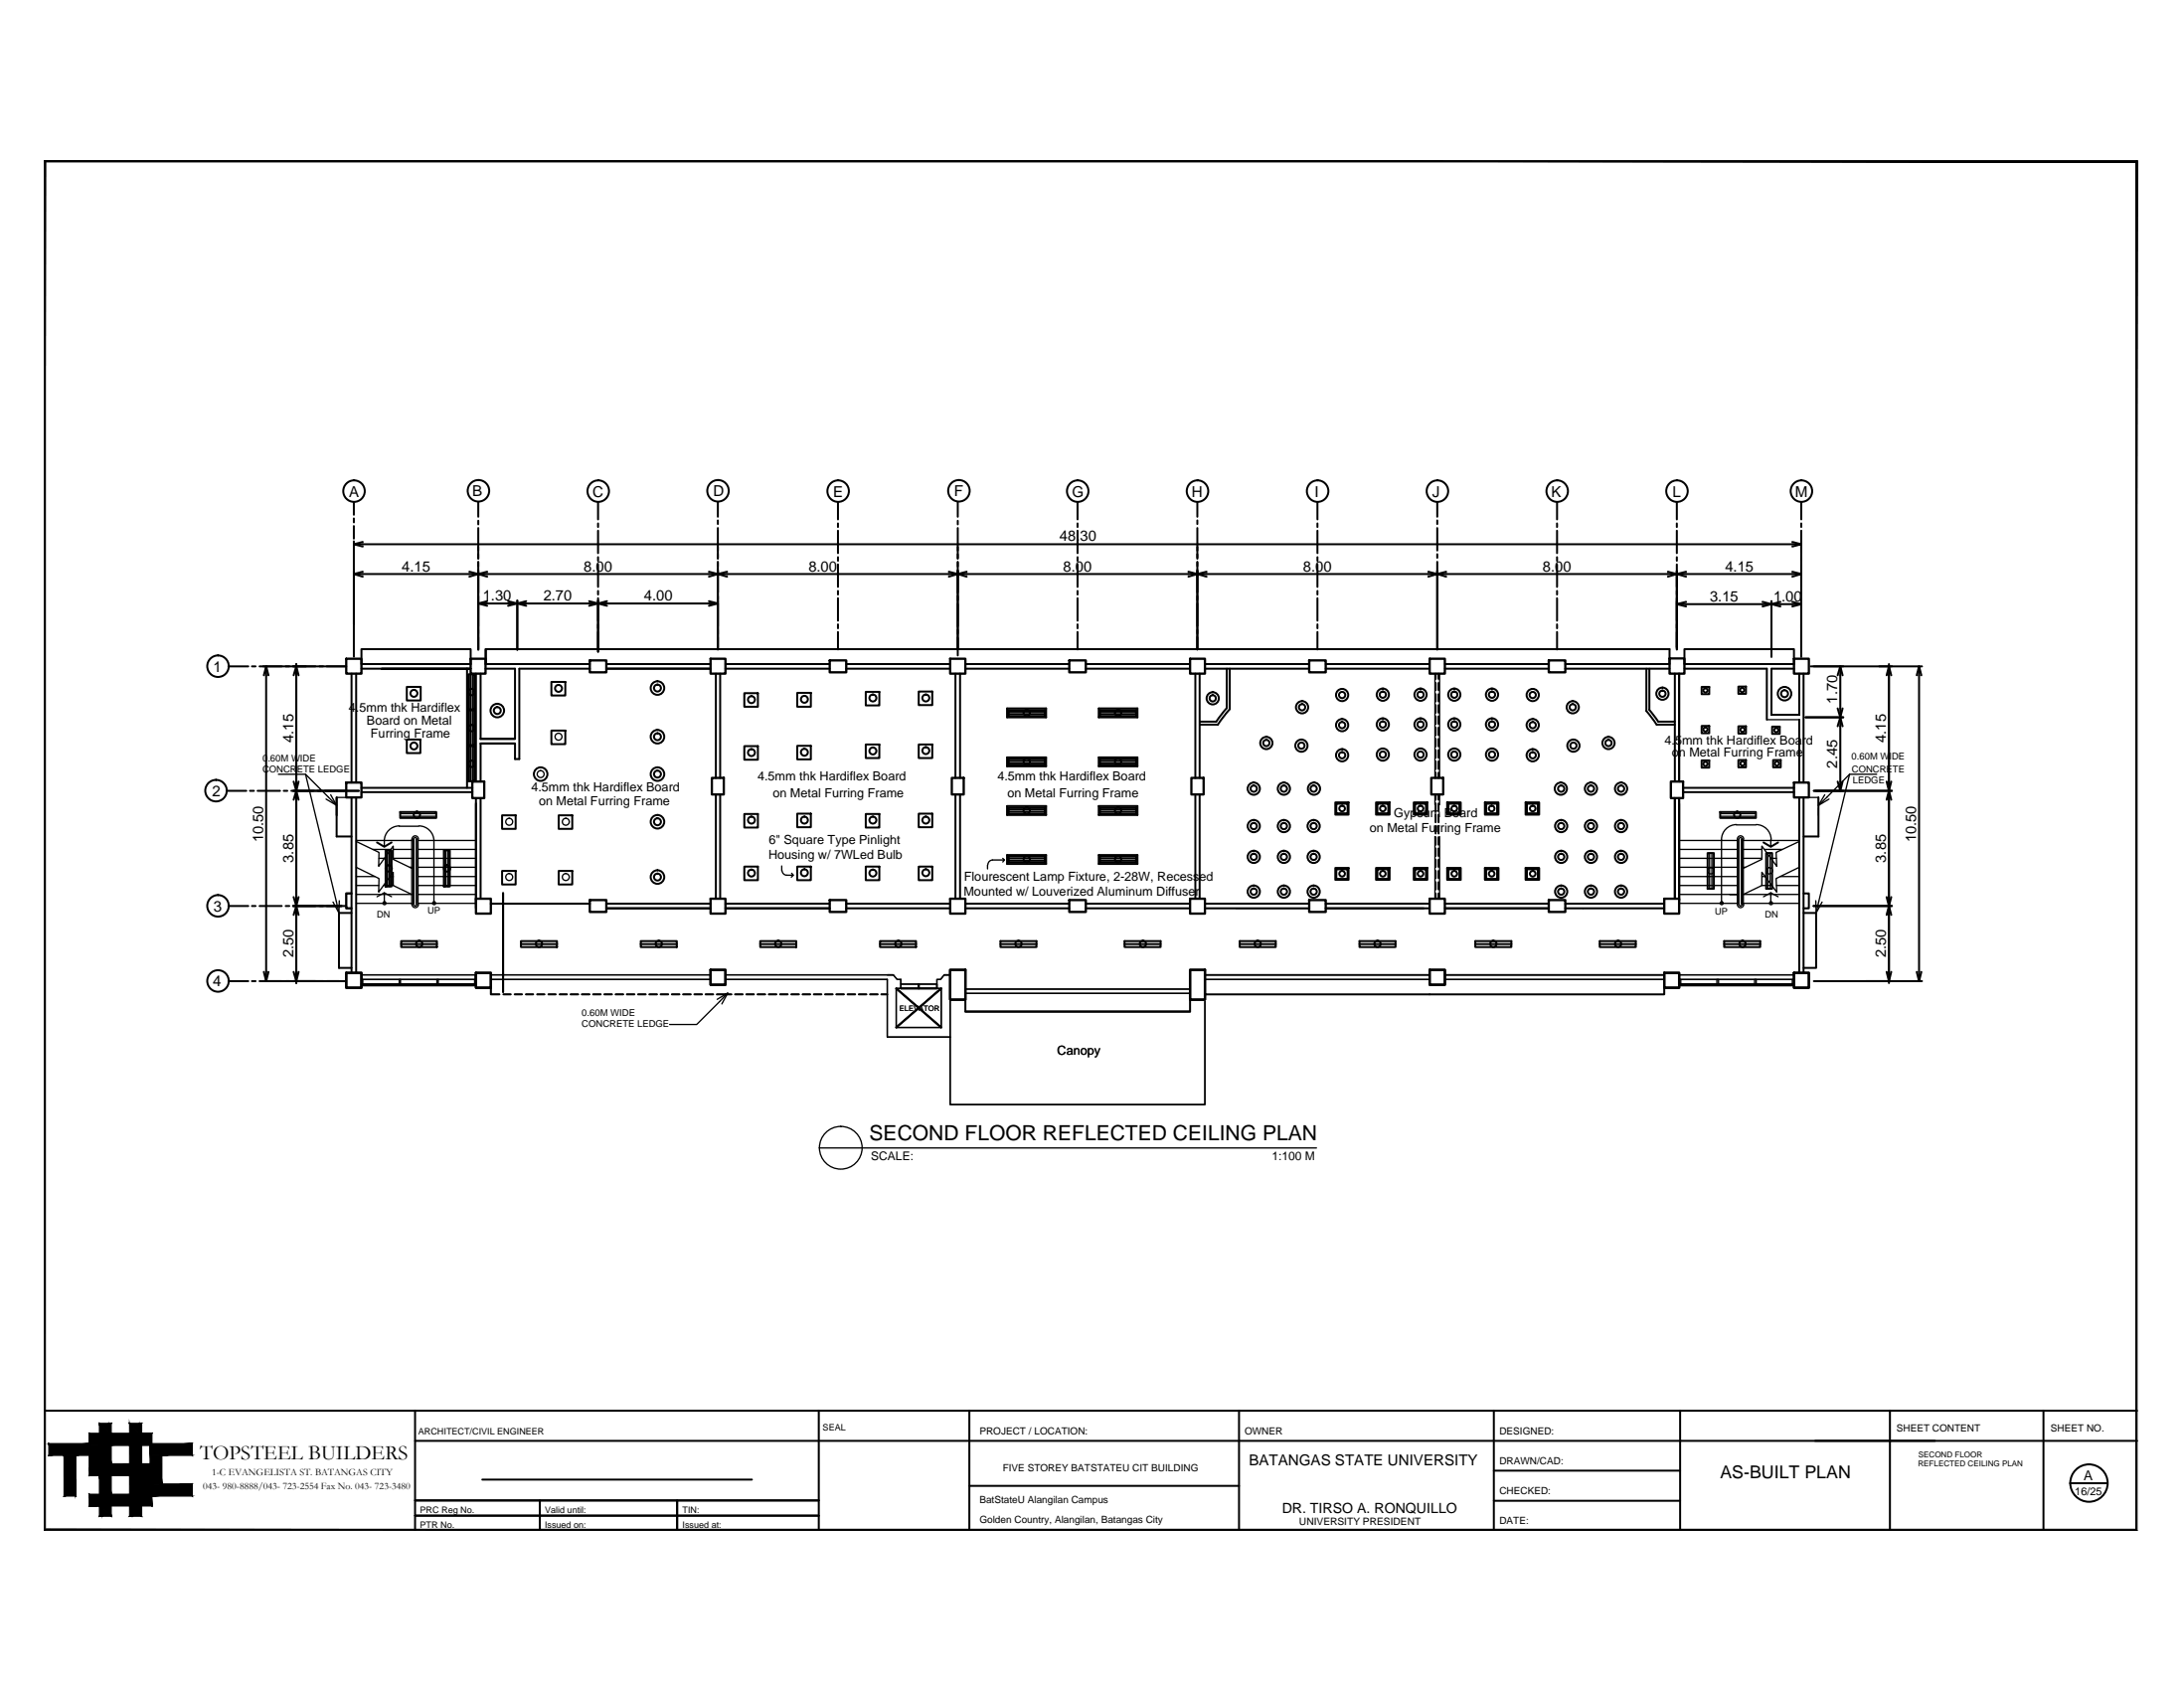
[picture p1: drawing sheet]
<svg xmlns="http://www.w3.org/2000/svg" width="279mm" height="216mm" viewBox="0 0 279 216" stroke-linecap="round" stroke-linejoin="round" font-family="sans-serif">
<!-- layer: 0.08 -->
<g fill="none" stroke="#000" stroke-width=".25">
<path d="M45.3 69.2v14.8M46.4 73.4h13.6M46.4 69.6h182.9M61.2 73v10.1M62.3 73.4h28.4M62.3 77.2h2.7M66.2 76.8v6.3M67.3 77.2h8.1M76.5 76.8v6.6M77.7 77.2h13M91.8 73v10.1M93 73.4h28.4"/>
<path d="M122.5 73v10.8M123.7 73.4h28.3M153.2 73v10.1M154.4 73.4h28.3M183.9 73v10.1M185 73.4h28.4M214.5 73v10.1M215.7 73.4h13.6M215.7 77.3h9.8M226.6 76.9v7.1M227.8 77.3h1.5M230.4 69.2v14.8"/>
<path d="M33.7 85.2h10.4M34.1 86.4v37.9M37.9 84.9v40.8M231 91.8h4.8M231.7 85.2h14.2M235.4 86.4v4.2M235.4 92.9v7.1M241.7 84.9v40.8M245.5 86.4v37.9M37.5 101.1h8.4M37.5 115.9h6.2M232 115.9h10"/>
<path d="M232 101.1h10M33.7 125.5h9.6M232 125.5h13.9"/>
</g>
<!-- layer: 0 -->
<g fill="none" stroke="#000" stroke-width=".25">
<path d="M45.3 73.4h1.1M45.3 69.6h1.1M46.4 69.3l-1.1 .3 1.1 .3M46.4 73.1l-1.1 .3 1.1 .4M60 73.1l1.2 .3-1.2 .4M60 73.4h2.3M61.2 69.9v1.6M61.2 71.9v.5M61.2 72.9v2.9M61.2 76.3v.5M61.2 77.2v2.9M61.2 77.2h1.1"/>
<path d="M62.3 73.1l-1.1 .3 1.1 .4M62.3 76.9l-1.1 .3 1.1 .3M65 76.9l1.2 .3-1.2 .3M65 77.2h2.3M67.3 76.9l-1.1 .3 1.1 .3M75.4 76.9l1.1 .3-1.1 .3M75.4 77.2h2.3M77.7 76.9l-1.2 .3 1.2 .3M90.7 73.1l1.1 .3-1.1 .4M90.7 76.9l1.1 .3-1.1 .3M90.7 73.4h2.3M90.7 77.2h1.1v2.9"/>
<path d="M91.8 69.9v1.6M91.8 71.9v.5M91.8 72.9v2.8M91.8 76.3v.4M93 73.1l-1.2 .3 1.2 .4M121.4 73.1l1.1 .3-1.1 .4M121.4 73.4h2.3M122.5 69.9v1.6M122.5 71.9v.5M122.5 72.9v2.9M122.5 76.3v.5M122.5 77.2v2.9"/>
<path d="M123.7 73.1l-1.2 .3 1.2 .4M152 73.1l1.2 .3-1.2 .4M152 73.4h2.4M153.2 69.9v1.6M153.2 71.9v.5M153.2 72.9v2.8M153.2 76.3v.4M153.2 77.2v2.9M154.4 73.1l-1.2 .3 1.2 .4M182.7 73.1l1.2 .3-1.2 .4M182.7 73.4h2.3M185 73.1l-1.1 .3 1.1 .4"/>
<path d="M213.4 73.1l1.1 .3-1.1 .4M213.4 73.4h2.3M214.5 77.3h1.2M215.7 73.1l-1.2 .3 1.2 .4M215.7 77l-1.2 .3 1.2 .3M225.5 77l1.1 .3-1.1 .3M225.5 77.3h2.3M227.8 77l-1.2 .3 1.2 .3M229.3 69.3l1.1 .3-1.1 .3M229.3 73.1l1.1 .3-1.1 .4M229.3 77l1.1 .3-1.1 .3M229.3 73.4h1.1"/>
<path d="M229.3 69.6h1.1M229.3 77.3h1.1M33.8 86.4l.3-1.2 .2 1.2M34.1 85.2v1.2M37.6 86.4l.3-1.2 .3 1.2M37.6 100l.3 1.1 .3-1.1M37.9 85.2v1.2M37.9 100v2.3M61.2 80.6v.4M61.2 81.5v1.6M91.8 80.6v.4M91.8 81.5v1.5"/>
<path d="M122.5 80.6v.4M122.5 81.5v1.6M153.2 80.6v.4M153.2 81.5v1.5M235.1 86.4l.3-1.2 .3 1.2M235.1 90.6l.3 1.2 .3-1.2M235.1 100l.3 1.1 .3-1.1M235.1 92.9l.3-1.1 .3 1.1M235.4 85.2v1.2M235.4 90.6v2.3M235.4 100v1.1M241.4 86.4l.3-1.2 .2 1.2"/>
<path d="M241.4 100l.3 1.1 .2-1.1M241.7 85.2v1.2M241.7 100v2.3M245.2 86.4l.3-1.2 .3 1.2M245.5 85.2v1.2M37.6 114.7l.3 1.2 .3-1.2M37.6 102.3l.3-1.2 .3 1.2M37.6 117l.3-1.1 .3 1.1M37.9 114.7v2.3M241.4 114.7l.3 1.2 .2-1.2M241.4 102.3l.3-1.2 .2 1.2M241.4 117l.3-1.1 .2 1.1"/>
<path d="M241.7 114.7v2.3M33.8 124.3l.3 1.2 .2-1.2M34.1 124.3v1.2M37.6 124.3l.3 1.2 .3-1.2M37.9 124.1v1.4M51.3 120.4h4.6v.7h-4.6zM51.3 120.7h4.6M66.6 120.4h4.7v.7h-4.7zM66.6 120.7h4.7M82 120.4h4.6v.7h-4.6zM82 120.7h4.6M97.3 120.4h4.6v.7h-4.6z"/>
<path d="M97.3 120.7h4.6M112.6 120.4h4.6v.7h-4.6zM112.6 120.7h4.6M128 120.4h4.6v.7h-4.6zM128 120.7h4.6M143.9 120.4h4.6v.7h-4.6zM143.9 120.7h4.6M158.6 120.4h4.6v.7h-4.6zM158.6 120.7h4.6M173.9 120.4h4.6v.7h-4.6zM173.9 120.7h4.6M188.7 120.4h4.7v.7h-4.7z"/>
<path d="M188.7 120.7h4.7M204.7 120.4h4.6v.7h-4.6zM204.7 120.7h4.6M220.6 120.4h4.6v.7h-4.6zM220.6 120.7h4.6M241.4 124.3l.3 1.2 .2-1.2M241.7 124.3v1.2M245.2 124.3l.3 1.2 .3-1.2M245.5 124.3v1.2"/>
<circle cx="45.3" cy="62.8" r="1.38"/>
<circle cx="61.2" cy="62.8" r="1.38"/>
<circle cx="76.5" cy="62.8" r="1.38"/>
<circle cx="91.9" cy="62.8" r="1.38"/>
<circle cx="107.2" cy="62.8" r="1.38"/>
<circle cx="122.7" cy="62.8" r="1.38"/>
<circle cx="137.9" cy="62.8" r="1.38"/>
<circle cx="153.2" cy="62.8" r="1.38"/>
<circle cx="168.6" cy="62.8" r="1.38"/>
<circle cx="183.9" cy="62.8" r="1.38"/>
<circle cx="199.2" cy="62.8" r="1.38"/>
<circle cx="214.5" cy="62.8" r="1.38"/>
<circle cx="230.5" cy="62.8" r="1.38"/>
<circle cx="53.6" cy="120.7" r=".4"/>
<circle cx="69" cy="120.7" r=".4"/>
<circle cx="84.3" cy="120.7" r=".4"/>
<circle cx="99.6" cy="120.7" r=".4"/>
<circle cx="114.9" cy="120.7" r=".4"/>
<circle cx="130.3" cy="120.7" r=".4"/>
<circle cx="146.2" cy="120.7" r=".4"/>
<circle cx="160.9" cy="120.7" r=".4"/>
<circle cx="176.2" cy="120.7" r=".4"/>
<circle cx="191" cy="120.7" r=".4"/>
<circle cx="207" cy="120.7" r=".4"/>
<circle cx="222.9" cy="120.7" r=".4"/>
</g>
<!-- layer: 0.3 -->
<g fill="none" stroke="#000" stroke-width=".25">
<path d="M45 86.2v13.9M45.6 86.2v13.9M46.2 85.5h14h-11.4M46.2 84.9h14M60.9 86.2v13.8M61.5 95.1v4.9M61.5 95.1h4.4M62.1 84.9h13.4M62.1 85.5h3.8v9h-4.4v-8.3M75.5 85.5h-9.1v11.6h-.5v-2h-4.4M77.6 84.9h13.3M77.6 85.5h13.3"/>
<path d="M91.6 86.2v13.3M92.1 86.2v13.3M92.8 84.9h13.3M92.8 85.5h13.3M108.3 84.9h13.3M108.3 85.5h13.3M122.2 86.2v13.3M122.8 86.2v13.3M123.5 84.9h13.3M123.5 85.5h13.3M138.9 84.9h13.3M138.9 85.5h13.3"/>
<path d="M152.9 86.2v13.3M153.5 86.2v13.3M154.1 84.9h13.4M154.1 85.5h13.4M169.6 84.9h13.3M169.6 85.5h13.3M184.8 84.9h13.3M184.8 85.5h13.3M200.3 84.9h13.3M200.3 85.5h13.3M214.3 86.2v13.8M214.8 86.2v13.8"/>
<path d="M215.5 84.9h14M215.5 85.5h10.5v6.5M229.5 85.5h-2.9v6M230.2 86.2v5.3M230.2 92v8.1M230.7 86.2v13.9M45 102v22.4M45.6 102v22.4M46.2 101.3h14.2M46.2 100.8h14.2M48.2 107.8l1 .5 .9-.5M60.9 102.1v14.1"/>
<path d="M61.5 102.1v12.8M62.8 115.6h12.7M64.4 114.2v12.7M77.6 116.2h13.3M77.6 115.6h13.3M91.6 101.6v13.3M92.1 101.6v13.3M92.8 116.2h13.3M93.2 115.6h-.4h13.3M108.3 116.2h13.3M108.3 115.6h13.3M122.2 101.6v13.3"/>
<path d="M122.8 101.6v13.3M123.5 116.2h13.3M123.5 115.6h13.3M138.9 116.2h13.3M138.9 115.6h13.3M152.9 101.6v13.3M153.5 101.6v13.3M154.1 116.2h13.4M154.1 115.6h13.4M169.6 116.2h13.3M169.6 115.6h13.3M184.8 116.2h13.3"/>
<path d="M184.8 115.6h13.3M200.3 116.2h12.6M200.3 115.6h12.6M214.3 102.1v12.8M214.8 102.1v13.5M215.3 101.3h14.2M215.3 100.8h14.2M225.6 107.8l.9 .5 1-.5M230.2 102v22.4M230.7 102v22.4M12.8 184.8v2.5M18 188.6v2.6"/>
<path d="M264.8 189.7h4.8"/>
<circle cx="60.3" cy="97.7" r=".4"/>
<circle cx="60.3" cy="88.5" r=".4"/>
<circle cx="60.3" cy="93.1" r=".4"/>
<circle cx="131.4" cy="91.2" r=".4"/>
<circle cx="131.4" cy="97.4" r=".4"/>
<circle cx="143" cy="97.4" r=".4"/>
<circle cx="143" cy="91.2" r=".4"/>
<circle cx="49.7" cy="111.1" r=".4"/>
<circle cx="53.3" cy="104.2" r=".4"/>
<circle cx="57.2" cy="111.1" r=".4"/>
<circle cx="131.4" cy="103.7" r=".4"/>
<circle cx="131.4" cy="109.9" r=".4"/>
<circle cx="143" cy="103.7" r=".4"/>
<circle cx="143" cy="109.9" r=".4"/>
<circle cx="222.2" cy="104.2" r=".4"/>
<circle cx="267.2" cy="189.7" r="2.39"/>
</g>
<!-- layer: 0.1 -->
<g fill="none" stroke="#000" stroke-width=".25">
<path d="M45.3 64.2v1.6M45.3 66.3v.5M45.3 67.3v1.6M61.2 64.2v1.9M61.2 66.6v.5M61.2 67.5v2.9M61.2 70.9v.5M61.2 71.9v1.9M76.5 64.2v2.2M76.5 66.9v.5M76.5 67.9v2.9M76.5 71.3v.4"/>
<path d="M76.5 72.2v2.9M76.5 75.6v.4M76.5 76.5v2.9M76.5 79.9v.5M91.8 64.2v1.9M91.8 66.6v.4M91.8 67.5v2.9M91.8 70.9v.4M91.8 71.9v1.8M107.2 64.2v2.2M107.2 66.9v.5M107.2 67.9v2.9"/>
<path d="M107.2 71.3v.4M107.2 72.2v2.9M107.2 75.6v.4M107.2 76.5v2.9M107.2 79.9v.5M122.5 64.2v1.9M122.5 66.6v.5M122.5 67.5v2.9M122.5 70.9v.5M122.5 71.9v1.9M137.9 64.2v2.2M137.9 66.9v.5"/>
<path d="M137.9 67.9v2.9M137.9 71.3v.4M137.9 72.2v2.9M137.9 75.6v.4M137.9 76.5v2.9M137.9 79.9v.5M153.2 64.2v1.9M153.2 66.6v.4M153.2 67.5v2.9M153.2 70.9v.4M153.2 71.9v1.8M168.5 64.2v2.2"/>
<path d="M168.5 66.9v.5M168.5 67.9v2.9M168.5 71.3v.4M168.5 72.2v2.9M168.5 75.6v.4M168.5 76.5v2.9M168.5 79.9v.5M183.9 64.2v1.9M183.9 66.6v.4M183.9 67.5v2.9M183.9 70.9v.4M183.9 71.9v1.8"/>
<path d="M199.2 64.2v2.2M199.2 66.9v.5M199.2 67.9v2.9M199.2 71.3v.4M199.2 72.2v2.9M199.2 75.6v.4M199.2 76.5v2.9M199.2 79.9v.5M214.5 64.2v2.2M214.5 66.9v.5M214.5 67.9v2.9M214.5 71.3v.4"/>
<path d="M214.5 72.2v2.9M214.5 75.6v.4M214.5 76.5v2.9M214.5 79.9v.5M230.4 64.2v2.2M230.4 66.9v.5M230.4 67.9v2.9M230.4 71.3v.4M230.4 72.2v2.9M230.4 75.6v.4M230.4 76.5v2.9M230.4 79.9v.5"/>
<path d="M29.2 85.2h2.6M32.2 85.2h.5M33.2 85.2h2.8M36.5 85.2h.5M37.5 85.2h2.9M40.9 85.2h.4M41.8 85.2h2.5M60.2 86.2v4.5M60.2 90.8v4.5M60.2 95.4v4.5M60.5 86.2v4.5M60.5 90.8v4.5"/>
<path d="M60.5 95.4v4.5M76.5 80.8v2.3M107.2 80.8v2.3M129 91h4.7M129 91.3h4.7M129 97.3h4.7M129 97.6h4.7M137.9 80.8v2.3M140.7 91h4.6M140.7 91.3h4.6M140.7 97.3h4.6M140.7 97.6h4.6"/>
<path d="M168.5 80.8v2.3M183.7 86.2v.6M183.7 87.3v1M183.7 88.8v.9M183.7 90.2v1M183.7 91.6v1M183.7 93.1v.9M183.7 94.5v1M183.7 95.9v1M183.7 97.4v1M183.7 98.8v.7M184 86.2v.6"/>
<path d="M184 87.3v1M184 88.8v.9M184 90.2v1M184 91.6v1M184 93.1v.9M184 94.5v1M184 95.9v1M184 97.4v1M184 98.8v.7M199.2 80.8v2.3M214.5 80.8v2.3M230.4 80.8v2.3"/>
<path d="M29 101.1h2.5M29.2 115.9h2.6M32 101.1h.5M32.2 115.9h.5M32.9 101.1h2.9M33.2 115.9h2.8M36.3 101.1h.5M36.5 115.9h.5M37.3 101.1h2.8M37.5 115.9h2.9M40.6 101.1h.5M40.9 115.9h.4"/>
<path d="M41.6 101.1h2.5M41.8 115.9h2.5M49.5 108.8v4.6M49.8 108.8v4.6M57 108.8v4.6M57.3 108.8v4.6M129 103.5h4.7M129 103.8h4.7M129 109.8h4.7M129 110.1h4.7M140.7 103.5h4.6M140.7 103.8h4.6"/>
<path d="M140.7 109.8h4.6M140.7 110.1h4.6M171 102.8h1.4v1.2h-1.4zM171 111.2h1.4v1.2h-1.4zM176.2 102.8h1.4v1.2h-1.4zM176.2 111.2h1.4v1.2h-1.4zM181 102.8h1.4v1.2h-1.4zM181 111.2h1.4v1.2h-1.4zM183.7 101.6v.7M183.7 102.8v.9M183.7 104.2v1M183.7 105.6v1"/>
<path d="M183.7 107.1v.9M183.7 108.5v1M183.7 110v.9M183.7 111.4v.9M183.7 112.8v1M183.7 114.3v.6M184 101.6v.7M184 102.8v.9M184 104.2v1M184 105.6v1M184 107.1v.9M184 108.5v1"/>
<path d="M184 110v.9M184 111.4v.9M184 112.8v1M184 114.3v.6M185.3 102.8h1.4v1.2h-1.4zM185.3 111.2h1.4v1.2h-1.4zM190.1 102.8h1.4v1.2h-1.4zM190.1 111.2h1.4v1.2h-1.4zM195.3 102.8h1.4v1.2h-1.4zM195.3 111.2h1.4v1.2h-1.4zM29.2 125.5h2.6M32.2 125.5h.5"/>
<path d="M33.2 125.5h2.8M36.5 125.5h.5M37.5 125.5h2.9M40.9 125.5h.4M41.8 125.5h2.5M46.2 126h14.7M46.2 125.9h14.7M62.8 126.3v.9h1.1M64.4 127.2h.9M65.8 127.2h1M67.3 127.2h.9M68.7 127.2h1"/>
<path d="M70.2 127.2h.9M71.6 127.2h.9M73 127.2h1M74.4 127.2h1M75.9 127.2h.9M77.3 127.2h1M78.8 127.2h.9M80.2 127.2h1M81.6 127.2h1M83.1 127.2h.9M84.5 127.2h1M86 127.2h.9"/>
<path d="M87.4 127.2h1M88.8 127.2h1M90.3 127.2h.9M91.7 127.2h1.9M92.8 127.2h.1M94 127.2h1M95.5 127.2h.9M96.9 127.2h1M98.4 127.2h.9M99.8 127.2h1M101.2 127.2h1M102.7 127.2h.9"/>
<path d="M104.1 127.2h1M105.6 127.2h.9M107 127.2h1M108.4 127.2h1M109.9 127.2h.9M111.3 127.2h1M112.7 127.2h.8M114.7 126.4l5.7 5M120.4 126.4l-5.7 5M214.8 126h14.7M214.8 125.9h14.7"/>
<circle cx="53" cy="88.7" r=".44"/>
<circle cx="53" cy="95.4" r=".44"/>
<circle cx="63.6" cy="90.9" r=".44"/>
<circle cx="71.5" cy="88" r=".44"/>
<circle cx="84.1" cy="88" r=".44"/>
<circle cx="84.1" cy="99" r=".44"/>
<circle cx="84.1" cy="94.2" r=".44"/>
<circle cx="96.1" cy="96.3" r=".44"/>
<circle cx="96.1" cy="89.5" r=".44"/>
<circle cx="102.9" cy="96.2" r=".44"/>
<circle cx="102.9" cy="89.4" r=".44"/>
<circle cx="111.7" cy="96" r=".44"/>
<circle cx="111.7" cy="89.3" r=".44"/>
<circle cx="118.4" cy="89.3" r=".44"/>
<circle cx="118.4" cy="96" r=".44"/>
<circle cx="155.1" cy="89.3" r=".4"/>
<circle cx="162" cy="95" r=".4"/>
<circle cx="166.5" cy="95.4" r=".4"/>
<circle cx="166.6" cy="90.5" r=".4"/>
<circle cx="171.7" cy="88.9" r=".4"/>
<circle cx="171.7" cy="92.7" r=".4"/>
<circle cx="171.7" cy="96.6" r=".4"/>
<circle cx="176.9" cy="88.9" r=".4"/>
<circle cx="176.9" cy="96.5" r=".4"/>
<circle cx="176.9" cy="92.7" r=".4"/>
<circle cx="181.7" cy="88.9" r=".4"/>
<circle cx="181.7" cy="92.7" r=".4"/>
<circle cx="181.7" cy="96.5" r=".4"/>
<circle cx="186" cy="88.9" r=".4"/>
<circle cx="186" cy="92.7" r=".4"/>
<circle cx="186" cy="96.5" r=".4"/>
<circle cx="190.9" cy="92.7" r=".4"/>
<circle cx="190.9" cy="96.5" r=".4"/>
<circle cx="190.9" cy="88.9" r=".4"/>
<circle cx="196.1" cy="96.6" r=".4"/>
<circle cx="196.1" cy="88.9" r=".4"/>
<circle cx="196.1" cy="92.7" r=".4"/>
<circle cx="201.2" cy="90.5" r=".4"/>
<circle cx="201.3" cy="95.4" r=".4"/>
<circle cx="205.8" cy="95" r=".4"/>
<circle cx="212.7" cy="88.7" r=".4"/>
<circle cx="218.2" cy="97.7" r=".28"/>
<circle cx="218.2" cy="93.3" r=".28"/>
<circle cx="218.2" cy="88.3" r=".28"/>
<circle cx="222.9" cy="88.3" r=".28"/>
<circle cx="222.9" cy="97.7" r=".28"/>
<circle cx="222.9" cy="93.3" r=".28"/>
<circle cx="227.2" cy="93.4" r=".28"/>
<circle cx="227.3" cy="97.7" r=".28"/>
<circle cx="228.3" cy="88.7" r=".44"/>
<circle cx="84.1" cy="105.1" r=".44"/>
<circle cx="84.1" cy="112.2" r=".44"/>
<circle cx="96.1" cy="104.9" r=".44"/>
<circle cx="96.1" cy="111.7" r=".44"/>
<circle cx="102.9" cy="104.9" r=".44"/>
<circle cx="102.9" cy="111.6" r=".44"/>
<circle cx="111.7" cy="111.7" r=".44"/>
<circle cx="111.7" cy="104.9" r=".44"/>
<circle cx="118.4" cy="111.6" r=".44"/>
<circle cx="118.4" cy="104.9" r=".44"/>
<circle cx="160.4" cy="109.6" r=".4"/>
<circle cx="160.4" cy="105.7" r=".4"/>
<circle cx="160.4" cy="100.9" r=".4"/>
<circle cx="160.4" cy="114" r=".4"/>
<circle cx="164.2" cy="109.6" r=".4"/>
<circle cx="164.2" cy="100.9" r=".4"/>
<circle cx="164.2" cy="114" r=".4"/>
<circle cx="164.2" cy="105.7" r=".4"/>
<circle cx="168.1" cy="109.6" r=".4"/>
<circle cx="168.1" cy="114" r=".4"/>
<circle cx="168.1" cy="100.9" r=".4"/>
<circle cx="168.1" cy="105.7" r=".4"/>
<circle cx="171.7" cy="103.4" r=".36"/>
<circle cx="171.7" cy="111.8" r=".36"/>
<circle cx="176.9" cy="111.8" r=".36"/>
<circle cx="176.9" cy="103.4" r=".36"/>
<circle cx="181.7" cy="103.4" r=".36"/>
<circle cx="181.7" cy="111.8" r=".36"/>
<circle cx="186" cy="111.8" r=".36"/>
<circle cx="186" cy="103.4" r=".36"/>
<circle cx="190.8" cy="111.8" r=".36"/>
<circle cx="190.8" cy="103.4" r=".36"/>
<circle cx="196.1" cy="111.8" r=".36"/>
<circle cx="196.1" cy="103.4" r=".36"/>
<circle cx="199.7" cy="100.9" r=".4"/>
<circle cx="199.7" cy="114" r=".4"/>
<circle cx="199.7" cy="109.6" r=".4"/>
<circle cx="199.7" cy="105.7" r=".4"/>
<circle cx="203.5" cy="114" r=".4"/>
<circle cx="203.5" cy="100.9" r=".4"/>
<circle cx="203.5" cy="105.7" r=".4"/>
<circle cx="203.5" cy="109.6" r=".4"/>
<circle cx="207.4" cy="100.9" r=".4"/>
<circle cx="207.4" cy="105.7" r=".4"/>
<circle cx="207.4" cy="109.6" r=".4"/>
<circle cx="207.4" cy="114" r=".4"/>
</g>
<!-- layer: 0.2 -->
<g fill="none" stroke="#000" stroke-width=".25">
<path d="M46.2 84.9v-1.9h14v1.9M52 87.9h1.8v1.7h-1.8zM52 94.6h1.8v1.7h-1.8zM59.7 85.5v15.3M59.9 86.2h.8v4.5h-.8zM59.9 90.8h.8h-.8v4.5h.8v-4.5M59.9 95.4h.8v4.5h-.8zM70.5 93.4h1.8v1.8h-1.8zM70.5 87.2h1.8v1.8h-1.8zM90.9 83h-28.8v1.9M95.2 88.7h1.8v1.7h-1.8zM95.2 95.4h1.8v1.8h-1.8z"/>
<path d="M102 88.6h1.7v1.8h-1.7zM102 95.4h1.7v1.7h-1.7zM110.8 88.5h1.7v1.7h-1.7zM110.8 95.2h1.7v1.8h-1.7zM117.5 88.4h1.8v1.8h-1.8zM117.5 95.2h1.8v1.8h-1.8zM119.8 89.8h.1M123.5 83h.1M123.5 83h30.6h-1.9M123.5 83h59.4M123.5 83h-61.3v1.9M128.8 90.6h5v1.2h-5z"/>
<path d="M128.8 96.9h5v1.1h-5zM129 90.8h4.7v.8h-4.7zM129 97h4.7v.8h-4.7zM140.6 90.6h4.9v1.2h-4.9zM140.6 96.9h4.9v1.1h-4.9zM140.7 90.8h4.6v.8h-4.6zM140.7 97h4.6v.8h-4.6zM153.5 92.7h2.3M153.5 92.3h2.1M154.1 83h30.7M154.1 83h.1M156.9 85.5v5.1"/>
<path d="M156.9 90.6l-1.3 1.7M157.3 85.5v5.2l-1.5 2M184.8 83h.1M184.8 83h28.8v1.9M184.8 83h28.8M210.6 90.9l1.3 1.8M210.6 85.5v5.4M211 90.8l1.1 1.5M211 85.5v5.3M211.9 92.7h2.4M212.1 92.3h2.2M215.5 84.9v-1.9h14v1.9"/>
<path d="M217.7 87.9h1v.9h-1zM217.7 97.3h1v.9h-1zM217.7 92.9h1v.9h-1zM222.4 97.2h1v.9h-1zM222.4 87.8h1v.9h-1zM222.4 92.9h1v.9h-1zM226.7 92.9h1v1h-1zM226.8 97.2h1v.9h-1zM43.1 102v5h1.9M45 116.8h-1.6v7h1.6M49.3 108.8h.8v4.6h-.8zM51.2 103.9h4.6v.7h-4.6z"/>
<path d="M56.8 108.8h.7v4.6h-.7zM64.2 104.3h1.8v1.7h-1.8zM64.2 111.4h1.8v1.7h-1.8zM71.5 104.3h1.7v1.7h-1.7zM71.5 111.4h1.7v1.7h-1.7zM95.2 104.1h1.8v1.7h-1.8zM95.2 110.8h1.8v1.8h-1.8zM102 104.1h1.7v1.7h-1.7zM102 110.8h1.7v1.8h-1.7zM110.8 104.1h1.7v1.7h-1.7zM110.8 110.8h1.7v1.8h-1.7zM117.5 104.1h1.8v1.7h-1.8z"/>
<path d="M117.5 110.8h1.8v1.8h-1.8zM128.8 103.1h5v1.1h-5zM128.8 109.4h5v1.1h-5zM129 103.3h4.7v.8h-4.7zM129 109.5h4.7v.8h-4.7zM140.6 103.1h4.9v1.1h-4.9zM140.6 109.4h4.9v1.1h-4.9zM140.7 103.3h4.6v.8h-4.6zM140.7 109.5h4.6v.8h-4.6zM170.8 102.6h1.7v1.6h-1.7zM170.8 111h1.7v1.5h-1.7zM176 102.6h1.8v1.6h-1.8z"/>
<path d="M176 111h1.8v1.5h-1.8zM180.9 102.6h1.7v1.6h-1.7zM180.9 111h1.7v1.5h-1.7zM185.1 102.6h1.8v1.6h-1.8zM185.1 111h1.8v1.5h-1.8zM190 102.6h1.7v1.6h-1.7zM190 111h1.7v1.5h-1.7zM195.2 102.6h1.7v1.6h-1.7zM195.2 111h1.7v1.5h-1.7zM218.5 109.1h.8v4.6h-.8zM220.1 103.9h4.5v.7h-4.5zM225.9 109.1h.8v4.6h-.8z"/>
<path d="M230.7 116.8h1.6v7h-1.6M232.6 102v5h-1.9M115.2 126.4h4.7M117.5 125.9v.5M123.5 127.9v1.5h28.7v-1.5M123.5 129.4h28.7M154.1 127.2h.1M212.9 126.3v.9h-58.8"/>
<circle cx="27.9" cy="85.2" r="1.38"/>
<circle cx="63.6" cy="90.9" r=".87"/>
<circle cx="69.2" cy="99" r=".87"/>
<circle cx="84.1" cy="94.2" r=".87"/>
<circle cx="84.1" cy="88" r=".87"/>
<circle cx="84.1" cy="99" r=".87"/>
<circle cx="155.1" cy="89.3" r=".78"/>
<circle cx="162" cy="95" r=".78"/>
<circle cx="166.5" cy="95.4" r=".78"/>
<circle cx="166.6" cy="90.5" r=".78"/>
<circle cx="171.7" cy="88.9" r=".78"/>
<circle cx="171.7" cy="96.6" r=".78"/>
<circle cx="171.7" cy="92.7" r=".78"/>
<circle cx="176.9" cy="96.5" r=".78"/>
<circle cx="176.9" cy="92.7" r=".78"/>
<circle cx="176.9" cy="88.9" r=".78"/>
<circle cx="181.7" cy="96.5" r=".78"/>
<circle cx="181.7" cy="92.7" r=".78"/>
<circle cx="181.7" cy="88.9" r=".78"/>
<circle cx="186" cy="96.5" r=".78"/>
<circle cx="186" cy="88.9" r=".78"/>
<circle cx="186" cy="92.7" r=".78"/>
<circle cx="190.9" cy="96.5" r=".78"/>
<circle cx="190.9" cy="88.9" r=".78"/>
<circle cx="190.9" cy="92.7" r=".78"/>
<circle cx="196.1" cy="96.6" r=".78"/>
<circle cx="196.1" cy="88.9" r=".78"/>
<circle cx="196.1" cy="92.7" r=".78"/>
<circle cx="201.2" cy="90.5" r=".78"/>
<circle cx="201.3" cy="95.4" r=".78"/>
<circle cx="205.8" cy="95" r=".78"/>
<circle cx="212.7" cy="88.7" r=".78"/>
<circle cx="228.3" cy="88.7" r=".87"/>
<circle cx="27.6" cy="101.1" r="1.38"/>
<circle cx="27.9" cy="115.9" r="1.38"/>
<circle cx="84.1" cy="105.1" r=".87"/>
<circle cx="84.1" cy="112.2" r=".87"/>
<circle cx="160.4" cy="109.6" r=".78"/>
<circle cx="160.4" cy="114" r=".78"/>
<circle cx="160.4" cy="100.9" r=".78"/>
<circle cx="160.4" cy="105.7" r=".78"/>
<circle cx="164.2" cy="105.7" r=".78"/>
<circle cx="164.2" cy="114" r=".78"/>
<circle cx="164.2" cy="100.9" r=".78"/>
<circle cx="164.2" cy="109.6" r=".78"/>
<circle cx="168.1" cy="114" r=".78"/>
<circle cx="168.1" cy="109.6" r=".78"/>
<circle cx="168.1" cy="105.7" r=".78"/>
<circle cx="168.1" cy="100.9" r=".78"/>
<circle cx="199.7" cy="100.9" r=".78"/>
<circle cx="199.7" cy="109.6" r=".78"/>
<circle cx="199.7" cy="114" r=".78"/>
<circle cx="199.7" cy="105.7" r=".78"/>
<circle cx="203.5" cy="105.7" r=".78"/>
<circle cx="203.5" cy="109.6" r=".78"/>
<circle cx="203.5" cy="100.9" r=".78"/>
<circle cx="203.5" cy="114" r=".78"/>
<circle cx="207.4" cy="100.9" r=".78"/>
<circle cx="207.4" cy="109.6" r=".78"/>
<circle cx="207.4" cy="105.7" r=".78"/>
<circle cx="207.4" cy="114" r=".78"/>
<circle cx="27.9" cy="125.5" r="1.38"/>
</g>
<!-- layer: 0.1 -->
<g fill="none" stroke="#000" stroke-width=".17">
<path d="M35.6 99h3.5l2.9 3M39.1 99l3.9 16.3M236.6 99l-2.9 3M236.6 99h3.5M236.6 99l-3.9 16.3M43.1 102h1.2M49.2 107.6v.7M49.2 114.2v1.3M51.1 105.7h2.5M51.1 105.6a1.93 1.93 0 0 0-1.9 2M51.2 104.1h4.6M51.2 104.4h4.6"/>
<path d="M53.6 105.6a1.93 1.93 0 0 1 1.9 2M55.5 107.6v7.9M218.7 109.1v4.6M219 109.1v4.6M220.1 104.1h4.5M220.1 104.4h4.5M222.1 105.5h2.5M222.2 105.5a1.93 1.93 0 0 0-2 1.9v8.1M224.7 105.5a1.93 1.93 0 0 1 1.9 1.9M226.2 109.1v4.6M226.5 109.1v4.6M226.5 107.4v.9"/>
<path d="M226.5 114.2v1.3M231.4 102h1.2v.9M232.6 103.4v.9M62.8 126.3v.9h1.1M64.4 127.2h.9M65.8 127.2h1M67.3 127.2h.9M68.7 127.2h1M70.2 127.2h.9M71.6 127.2h.9M73 127.2h1M74.4 127.2h1"/>
<path d="M75.9 127.2h.9M77.3 127.2h1M78.8 127.2h.9M80.2 127.2h1M81.6 127.2h1M83.1 127.2h.9M84.5 127.2h1M86 127.2h.9M87.4 127.2h1M88.8 127.2h1M90.3 127.2h.9M91.7 127.2h1.9"/>
<path d="M92 128.1l-2.9 2.9h-3.4M94 127.2h1M95.5 127.2h.9M96.9 127.2h1M98.4 127.2h.9M99.8 127.2h1M101.2 127.2h1M102.7 127.2h.9M104.1 127.2h1M105.6 127.2h.9M107 127.2h1M108.4 127.2h1"/>
<path d="M109.9 127.2h.9M111.3 127.2h1M112.7 127.2h.8M104.8 146.8h63.6"/>
<circle cx="69.2" cy="99" r=".44"/>
<circle cx="71.5" cy="94.2" r=".44"/>
<circle cx="65.1" cy="112.2" r=".44"/>
<circle cx="65.1" cy="105.1" r=".44"/>
<circle cx="72.4" cy="105.1" r=".44"/>
<circle cx="72.4" cy="112.2" r=".44"/>
<circle cx="107.6" cy="146.8" r="2.73"/>
</g>
<!-- layer: 0 -->
<g fill="none" stroke="#000" stroke-width=".17">
<path d="M183.6 86.2v13.3M184.2 86.2v13.3M42 102l1.1 1M42.3 101.7l.8 1.3-1.4-.8M43 115.3l.4 1.5M43.4 115.2v1.6l-.8-1.4M100.6 111.9h.9M101.3 111.7l.2 .2-.3 .3M126.3 110.6v.5M128.3 109.8l.2 .2-.2 .3M128.5 110h-1.5a.61 .61 0 0 0-.6 .6M158.1 116.2h9.4"/>
<path d="M158.1 115.6h9.4M183.6 101.6v1.3M183.6 107v7.9M184.2 101.6v1.3M184.2 107v7.9M202.5 116.2h.1M232.3 115.2v1.6l.8-1.4M232.7 115.3l-.4 1.5M233.4 101.7l-.8 1.3M233.7 102l-1.1 1M234 102.2l-1.4 .8M91.8 127.8l1.3-.8-.8 1.4"/>
<path d="M93.1 127l-1.1 1.1"/>
</g>
<!-- layer: 0.4 -->
<g fill="none" stroke="#000" stroke-width=".3">
<path d="M44.3 84.3h1.9v1.9h-1.9zM60.2 84.3h1.9v1.9h-1.9zM60.4 100h1.5v2.1h-1.5zM75.5 84.5h2.1v1.5h-2.1zM90.9 84.3h1.9v1.9h-1.9zM91.1 99.5h1.5v2.1h-1.5zM106.1 84.5h2.2v1.5h-2.2zM121.6 84.3h1.9v1.9h-1.9zM121.8 99.5h1.5v2.1h-1.5zM136.8 84.5h2.1v1.5h-2.1zM152.2 84.3h1.9v1.9h-1.9zM152.4 99.5h1.6v2.1h-1.6z"/>
<path d="M167.5 84.5h2.1v1.5h-2.1zM182.9 84.3h1.9v1.9h-1.9zM183.1 99.5h1.5v2.1h-1.5zM198.1 84.5h2.2v1.5h-2.2zM213.6 84.2h1.9v2h-1.9zM213.8 100h1.5v2.1h-1.5zM229.5 84.3h1.9v1.9h-1.9zM44.3 100.1h1.9v1.9h-1.9zM60.9 114.9h1.9v2h-1.9zM75.5 115.1h2.1v1.5h-2.1zM90.9 114.9h1.9v2h-1.9zM106.1 115.1h2.2v1.5h-2.2z"/>
<path d="M121.6 114.9h1.9v2h-1.9zM136.8 115.1h2.1v1.5h-2.1zM152.2 114.9h1.9v2h-1.9zM167.5 115.1h2.1v1.5h-2.1zM182.9 114.9h1.9v2h-1.9zM198.1 115.1h2.2v1.5h-2.2zM212.9 114.9h1.9v2h-1.9zM229.5 100.1h1.9v1.9h-1.9zM44.3 124.4h1.9v1.9h-1.9zM60.9 124.4h1.9v1.9h-1.9zM60.9 124.7v.6M90.9 124.1h1.9v1.9h-1.9z"/>
<path d="M121.6 124.1h1.9v3.8h-1.9zM152.2 124.1h1.9v3.8h-1.9zM182.9 124.1h1.9v1.9h-1.9zM212.9 124.4h1.9v1.9h-1.9zM229.5 124.4h1.9v1.9h-1.9z"/>
</g>
<!-- layer: 0.3 -->
<g fill="none" stroke="#000" stroke-width=".17">
<path d="M226 92h4.2M226.6 91.5h3.6M48.2 114.7l1-.5 .9 .5M225.6 114.7l.9-.5 1 .5M46.2 125.9h.2v.1h-.2zM46.2 125.3h.2v.6h-.2zM51.1 125.9h.1v.1h-.1zM51.1 125.3h.1v.6h-.1zM55.9 125.9h.2v.1h-.2zM55.9 125.3h.2v.6h-.2zM60.7 125.9h.2v.1h-.2zM60.7 125.3h.2v.6h-.2z"/>
<path d="M113.5 124.7h.8l.5 .6h.4v1.1h-.5v5h5.7v-5h-.5M113.5 125.3v7.3h8.1v-7.3M119.9 125.3h.4l.5-.6h.8h-.8l-.5 .6h-.4v1.1zM119.9 125.9v.5M214.8 125.9h.2v.1h-.2zM214.8 125.3h.2v.6h-.2zM219.6 125.9h.3v.1h-.3zM219.6 125.3h.3v.6h-.3zM224.5 125.9h.2v.1h-.2zM224.5 125.3h.2v.6h-.2zM229.3 125.9h.2v.1h-.2zM229.3 125.3h.2v.6h-.2z"/>
<circle cx="49.2" cy="115.5" r=".19"/>
<circle cx="55.5" cy="115.5" r=".19"/>
<circle cx="218.9" cy="111.4" r=".4"/>
<circle cx="220.3" cy="115.5" r=".19"/>
<circle cx="226.3" cy="111.4" r=".4"/>
<circle cx="226.6" cy="115.5" r=".19"/>
</g>
<!-- layer: 0.08 -->
<g fill="none" stroke="#000" stroke-width=".17">
<path d="M45.6 107.6l2.9 1.4-.1 1.8 1.9-2.6v1.7l2.4 1.2M45.6 110.9l2.9 1.5-.1 1.7 1.9-2.5v1.7l2.4 1.1h-7.1M45.6 107.5h7.1M45.6 112.1h2.3M45.6 113.3h2.9M45.6 115.5h7.1M47.7 108.6h2.3M48.5 109.8h.7M49.1 113.3h1.2M49.9 112.1h.4M50.3 108.6h2.4M50.3 109.8h2.4"/>
<path d="M52.4 110.9h.3M52.7 107.3v8.4M52.7 115.7a.4 .4 0 0 0 .4 .4 .4 .4 0 0 0 .4-.4M52.9 115.5v-8.2v8.4M52.9 115.7l.2 .2 .2-.2M53.3 107.3v8.4M53.3 107.3l-.2-.2-.2 .2M53.5 107.5h7.4M53.5 108.6h7.4M53.5 109.8h7.4M53.5 110.9h7.4M53.5 112.1h7.4"/>
<path d="M53.5 113.3h7.4M53.5 115.5h7.4M53.5 114.4h7.4M53.5 107.3v8.4M53.5 107.3a.4 .4 0 0 0-.4-.4 .4 .4 0 0 0-.4 .4M214.8 114.4h7.5h-1M214.8 107.5h7.5M214.8 108.6h7.5M214.8 109.8h7.5M214.8 110.9h7.5M214.8 112.1h7.5M214.8 113.3h7.5"/>
<path d="M214.8 115.5h7.5M222.3 107.3v8.4a.4 .4 0 0 0 .4 .4 .4 .4 0 0 0 .4-.4M222.4 107.3v8.4M222.5 115.7l.2 .2 .2-.2M222.8 115.5v-8.2v8.4M222.9 107.3l-.2-.2-.2 .2M223 107.5h7.2M223 108.6h2.4M223 109.8h2.4M223 110.9h.3M223 115.5h7.2M223 107.3v8.4"/>
<path d="M223.1 107.3a.4 .4 0 0 0-.4-.4 .4 .4 0 0 0-.4 .4M225.4 112.1h.4M225.4 113.3h1.2M225.7 108.6h2.3M226.5 109.8h.8M227.3 113.3h2.9M227.8 112.1h2.4M230.2 107.6l-3 1.4 .1 1.8-1.9-2.6v1.7l-2.4 1.2M230.2 110.9l-3 1.5 .1 1.7-1.9-2.5v1.7l-2.4 1.1h7.2"/>
</g>
<!-- layer: SHEET -->
<g fill="none" stroke="#000" stroke-width=".25">
<path d="M5.6 180.4h267.8M53.1 180.4v15.4M53.1 184.3h220.3M53.1 193.9h51.6M53.1 191.9h51.6M61.7 189.2h34.5M69.1 191.9v3.9M86.6 191.9v3.9M104.7 180.4v15.4M124 180.4v15.4M124 190h34.5M158.5 180.4v15.4"/>
<path d="M191.1 192h23.8M191.1 188.1h23.8M191.1 180.4v15.4M214.9 180.4v15.4M241.8 180.4v15.4M261.4 180.4v15.4"/>
</g>
<!-- layer: WALL -->
<g fill="#000" stroke="#000" stroke-width=".13">
<path d="M5.6 20.5v.2h267.6zM5.6 20.5h267.8l-.2 .2z"/>
<path d="M273.4 20.5l-.2 .2v174.9zM273.4 20.5v175.3l-.2-.2z"/>
<path d="M5.8 20.5l-.2 175.3 .2-.2zM5.6 20.5h.2l-.2 175.3z"/>
<path d="M5.8 195.6l267.6 .2-.2-.2zM5.8 195.6l267.6 .2h-267.8z"/>
</g>
<!-- layer: 0.2 -->
<g fill="none" stroke="#000" stroke-width=".17">
<path d="M100 110.8v.6M100 111.4a.61 .61 0 0 0 .7 .5M46.2 125.3h14.7M46.2 124.7h14.7M62.8 125.3h28.1M62.8 124.7h28.1M92.8 125.3h20.7M92.8 124.7h21.5M115.2 125.9h4.7M120.8 124.7h.8M123.5 127.1h28.7M123.5 126.5h28.7"/>
<path d="M154.1 128.1v13.2h-32.5v-8.7M154.1 125.3h28.8M154.1 124.7h28.8M184.8 125.3h28.1M184.8 124.7h28.1M214.8 125.3h14.7M214.8 124.7h14.7"/>
</g>
<!-- layer: 0 -->
<path d="M45 114.3h-.7v1.9h.7" fill="none" stroke="#000" stroke-width=".3"/>
<!-- layer: wndow -->
<path d="M230.7 114.3h.7v1.9h-.7" fill="none" stroke="#000" stroke-width=".25"/>
<!-- layer: T -->
<g fill="#000" stroke="#000" stroke-width=".13">
<path d="M8.3 186l1.3 5.2v-5.2zM8.3 186l1.3 5.2h-1.3z"/>
<path d="M6.4 184.8l5.1 1.2v-1.2zM6.4 184.8l5.1 1.2h-5.1z"/>
</g>
<!-- layer: 0.3 -->
<g fill="#000" stroke="#000" stroke-width=".13">
<path d="M8.2 191.4h1.5l-.2-.3zM8.2 191.4l.2-.3h1.1zM8.2 186.2v5.2l.2-.3zM8.4 185.9v5.2l-.2-4.9zM6.2 186.2h2l.2-.3zM6.5 185.9h1.9l-2.2 .3zM6.2 184.6v1.6l.3-.3zM6.2 184.6l.3 .3v1zM6.2 184.6l.3 .3 5.2-.3zM6.5 184.9l5.2-.3-.3 .3zM11.7 184.6l-.3 .3 .3 1.3zM11.4 184.9l.3 1.3-.3-.3zM9.7 186.2h2l-.3-.3zM9.5 185.9h1.9l-1.7 .3zM9.5 185.9l.2 5.5v-5.2zM9.5 185.9l.2 5.5-.2-.3z"/>
<path d="M12.7 188.6v2.6h.3zM12.7 188.6h.3v2.6z"/>
<path d="M12.7 192.5l.3 1.2v-1.2zM12.7 192.5l.3 1.2-.3 .2zM13 193.7l-.3 .2 1.3-.2zM12.7 193.9l1.3-.2 .2 .2zM14 192.5v1.2l.2 .2zM14 192.5h.2v1.4z"/>
<path d="M14 188.6v2.6h.2zM14 188.6h.2v2.6z"/>
<path d="M14 184.8v2.5h.2zM14 184.8h.2v2.5z"/>
<path d="M14 182.3v1.1h.2zM14 182.3l.2-.3v1.4zM13 182.3h1l.2-.3zM12.7 182h1.5l-1.2 .3zM12.7 182l.3 1.4v-1.1zM12.7 182l.3 1.4h-.3z"/>
<path d="M16.6 184.8l.3 2.5v-2.5zM16.6 184.8l.3 2.5h-.3z"/>
<path d="M16.6 188.6l.3 2.6v-2.6zM16.6 188.6l.3 2.6h-.3z"/>
<path d="M16.6 192.5l.3 1.2v-1.2zM16.6 192.5l.3 1.2-.3 .2zM16.6 193.9l1.3-.2h-1zM16.6 193.9l1.3-.2 .2 .2zM17.9 192.5v1.2l.2 .2zM17.9 192.5h.2v1.4z"/>
<path d="M17.9 182.3v1.1h.2zM17.9 182.3l.2-.3v1.4zM16.9 182.3h1l.2-.3zM16.6 182h1.5l-1.2 .3zM16.6 182l.3 1.4v-1.1zM16.6 182l.3 1.4h-.3z"/>
<path d="M17.9 184.8l.2 2.5v-2.5zM17.9 184.8l.2 2.5h-.2z"/>
<path d="M18.1 188.5l-.2 .2 .2 2.7zM17.9 188.7l.2 2.7-.2-.3zM11.7 191.4h6.4l-.2-.3zM11.4 191.1h6.5l-6.2 .3zM11.4 191.1l.3 1.3v-1zM11.4 191.1l.3 1.3-.3 .2zM11.7 192.4l-.3 .2 7.8-.2zM11.4 192.6l7.8-.2 .2 .2zM19.2 187.5v4.9l.2 .2zM19.2 187.5l.2-.3v5.4zM12.7 187.5h6.5l.2-.3zM13 187.2h6.4l-6.7 .3zM12.7 184.6v2.9l.3-.3zM12.7 184.6l.3 .3v2.3zM12.7 184.6l.3 .3 6.2-.3zM13 184.9l6.2-.3 .2 .3zM19.2 183.6v1l.2 .3zM19.2 183.6l.2-.3v1.6zM11.7 183.6h7.5l.2-.3zM11.4 183.3h8l-7.7 .3zM11.4 183.3l.3 4.7v-4.4zM11.4 183.3l.3 4.7h-.3zM11.4 188l.3 .5v-.5zM11.4 188l.3 .5-.3 .2zM11.7 188.5l-.3 .2 6.7-.2zM11.4 188.7l6.7-.2-.2 .2z"/>
<path d="M24.4 184.9v1l.2 .3zM24.6 184.6v1.6l-.2-1.3zM19.4 184.9h5l.2-.3zM19.2 184.6h5.4l-5.2 .3zM19.2 184.6l.2 6.5v-6.2zM19.2 184.6l.2 6.5-.2 .3zM19.4 191.1l-.2 .3 5.2-.3zM19.2 191.4l5.2-.3 .2 .3zM24.4 190v1.1l.2 .3zM24.4 190l.2-.2v1.6zM20.5 190h3.9l.2-.2zM20.5 190l.2-.2h3.9zM20.5 185.9v4.1l.2-.2zM20.5 185.9l.2 .3v3.6zM20.5 185.9l.2 .3 3.7-.3zM20.7 186.2l3.7-.3 .2 .3z"/>
</g>
<!-- layer: line -->
<g fill="#000" stroke="#000" stroke-width=".13">
<path d="M12.8 182.2l1.3 1.2v-1.2zM12.8 182.2l1.3 1.2h-1.3z"/>
<path d="M12.8 184.8l1.3 2.5v-2.5zM12.8 184.8l1.3 2.5h-1.3z"/>
<path d="M12.8 188.6l1.3 2.6v-2.6zM12.8 188.6l1.3 2.6h-1.3z"/>
<path d="M12.8 192.5l1.3 1.3v-1.3zM12.8 192.5l1.3 1.3h-1.3z"/>
<path d="M16.7 182.2l1.3 1.2v-1.2zM16.7 182.2l1.3 1.2h-1.3z"/>
<path d="M16.7 184.8l1.3 2.5v-2.5zM16.7 184.8l1.3 2.5h-1.3z"/>
<path d="M16.7 188.6l1.3 2.6v-2.6zM16.7 188.6l1.3 2.6h-1.3z"/>
<path d="M16.7 192.5l1.3 1.3v-1.3zM16.7 192.5l1.3 1.3h-1.3z"/>
</g>
<!-- layer: S -->
<g fill="#000" stroke="#000" stroke-width=".13">
<path d="M11.5 184.8l1.3 2.5v-2.5zM11.5 184.8l1.3 2.5h-1.3z"/>
<path d="M11.5 183.4l7.8 1.4v-1.4zM11.5 183.4l7.8 1.4h-7.8z"/>
<path d="M11.5 187.3l7.8 .7v-.7zM11.5 187.3l7.8 .7h-7.8z"/>
<path d="M11.5 188l7.8 .6v-.6zM11.5 188l7.8 .6h-7.8z"/>
<path d="M18 188.6l1.3 2.6v-2.6zM18 188.6l1.3 2.6h-1.3z"/>
<path d="M11.5 191.2l7.8 1.3v-1.3zM11.5 191.2l7.8 1.3h-7.8z"/>
</g>
<!-- layer: C -->
<g fill="#000" stroke="#000" stroke-width=".13">
<path d="M19.3 186l1.3 3.9v-3.9zM19.3 186l1.3 3.9h-1.3z"/>
<path d="M19.3 184.8l5.2 1.2v-1.2zM19.3 184.8l5.2 1.2h-5.2z"/>
<path d="M19.3 189.9l5.2 1.3v-1.3zM19.3 189.9l5.2 1.3h-5.2z"/>
</g>
<g font-size="2.7">
<text x="111.2" y="145.9">SECOND FLOOR REFLECTED CEILING PLAN</text>
<text x="25.6" y="186.7">TOPSTEEL BUILDERS</text>
</g>
<text font-size="2.3" x="220.1" y="189.1">AS-BUILT PLAN</text>
<g font-size="1.9">
<text x="44.7" y="63.5">A</text>
<text x="60.4" y="63.5">B</text>
<text x="75.8" y="63.5">C</text>
<text x="91.2" y="63.5">D</text>
<text x="106.6" y="63.5">E</text>
<text x="122.1" y="63.5">F</text>
<text x="137.2" y="63.5">G</text>
<text x="152.5" y="63.5">H</text>
<text x="168.2" y="63.5">I</text>
<text x="183.2" y="63.5">J</text>
<text x="198.5" y="63.5">K</text>
<text x="214" y="63.5">L</text>
<text x="229.7" y="63.5">M</text>
<text x="135.6" y="69.2">48.30</text>
<text x="51.4" y="73.1">4.15</text>
<text x="61.8" y="76.8">1.30</text>
<text x="69.5" y="76.8">2.70</text>
<text x="74.7" y="73.1">8.00</text>
<text x="82.4" y="76.8">4.00</text>
<text x="103.4" y="73.1">8.00</text>
<text x="136" y="73.1">8.00</text>
<text x="166.7" y="73.1">8.00</text>
<text x="197.4" y="73.1">8.00</text>
<text x="218.8" y="76.9">3.15</text>
<text x="220.7" y="73.1">4.15</text>
<text x="226.9" y="76.9">1.00</text>
<text x="27.3" y="85.9">1</text>
<text x="235" y="90" transform="rotate(-90 235 90)">1.70</text>
<text x="37.5" y="95" transform="rotate(-90 37.5 95)">4.15</text>
<text x="241.3" y="95" transform="rotate(-90 241.3 95)">4.15</text>
<text x="27.1" y="101.8">2</text>
<text x="235" y="98.2" transform="rotate(-90 235 98.2)">2.45</text>
<text x="33.7" y="107.8" transform="rotate(-90 33.7 107.8)">10.50</text>
<text x="245.1" y="107.8" transform="rotate(-90 245.1 107.8)">10.50</text>
<text x="37.5" y="110.3" transform="rotate(-90 37.5 110.3)">3.85</text>
<text x="241.3" y="110.3" transform="rotate(-90 241.3 110.3)">3.85</text>
<text x="27.3" y="116.6">3</text>
<text x="37.5" y="122.5" transform="rotate(-90 37.5 122.5)">2.50</text>
<text x="241.3" y="122.5" transform="rotate(-90 241.3 122.5)">2.50</text>
<text x="27.2" y="126.1">4</text>
<text x="159.8" y="187.4">BATANGAS STATE UNIVERSITY</text>
</g>
<text font-size="1.8" x="164" y="193.5">DR. TIRSO A. RONQUILLO</text>
<text font-size="1.7" x="266.6" y="189.3">A</text>
<g font-size="1.6">
<text x="44.6" y="91.1">4.5mm thk Hardiflex</text>
<text x="46.9" y="92.7">Board on Metal</text>
<text x="47.4" y="94.3">Furring Frame</text>
<text x="213" y="95.3">4.5mm thk Hardiflex Board</text>
<text x="68" y="101.2">4.5mm thk Hardiflex Board</text>
<text x="96.9" y="99.8">4.5mm thk Hardiflex Board</text>
<text x="98.9" y="101.9">on Metal Furring Frame</text>
<text x="127.6" y="99.8">4.5mm thk Hardiflex Board</text>
<text x="128.9" y="101.9">on Metal Furring Frame</text>
<text x="213.9" y="96.8">on Metal Furring Frame</text>
<text x="68.9" y="103">on Metal Furring Frame</text>
<text x="98.4" y="107.9">6&quot; Square Type Pinlight</text>
<text x="175.2" y="106.4">on Metal Furring Frame</text>
<text x="178.3" y="104.5">Gypsum Board</text>
<text x="98.3" y="109.9">Housing w/ 7WLed Bulb</text>
<text x="123.3" y="112.6">Flourescent Lamp Fixture, 2-28W, Recessed</text>
<text x="123.3" y="114.6">Mounted w/ Louverized Aluminum Diffuser</text>
<text x="135.3" y="134.8">Canopy</text>
</g>
<g font-size="1.5">
<text x="111.4" y="148.4">SCALE:</text>
<text x="162.7" y="148.4">1:100 M</text>
</g>
<text font-size="1.4" x="265.4" y="191.2">16/25</text>
<g font-size="1.3">
<text x="125.3" y="183.4">PROJECT / LOCATION:</text>
<text x="159.2" y="183.4">OWNER</text>
<text x="191.8" y="183.4">DESIGNED:</text>
<text x="242.6" y="183.1">SHEET CONTENT</text>
<text x="262.4" y="183.1">SHEET NO.</text>
<text x="26" y="190.4">043- 980-8888/043- 723-2554 Fax No. 043- 723-3480</text>
<text x="27.1" y="188.7">1-C EVANGELISTA ST. BATANGAS CITY</text>
<text x="128.3" y="188.2">FIVE STOREY BATSTATEU CIT BUILDING</text>
<text x="191.8" y="191.1">CHECKED:</text>
<text x="191.8" y="187.3">DRAWN/CAD:</text>
<text x="125.3" y="192.3">BatStateU Alangilan Campus</text>
<text x="125.3" y="194.8">Golden Country, Alangilan, Batangas City</text>
<text x="166.2" y="195">UNIVERSITY PRESIDENT</text>
<text x="191.8" y="194.9">DATE:</text>
</g>
<g font-size="1.2">
<text x="33.6" y="98.8">CONCRETE LEDGE</text>
<text x="33.6" y="97.3">0.60M WIDE</text>
<text x="236.9" y="97.2">0.60M WIDE</text>
<text x="236.9" y="98.7">CONCRETE</text>
<text x="237" y="100.2">LEDGE</text>
<text x="48.2" y="117.3">DN</text>
<text x="54.7" y="116.9">UP</text>
<text x="219.4" y="116.9">UP</text>
<text x="225.8" y="117.3">DN</text>
<text x="74.4" y="131.3">CONCRETE LEDGE</text>
<text x="74.4" y="129.9">0.60M WIDE</text>
<text x="53.5" y="183.4">ARCHITECT/CIVIL ENGINEER</text>
<text x="105.3" y="183">SEAL</text>
<text x="53.7" y="195.4">PTR No.</text>
<text x="53.7" y="193.6">PRC Reg No.</text>
<text x="69.7" y="195.4">Issued on:</text>
<text x="69.7" y="193.6">Valid until:</text>
<text x="87.3" y="193.6">TIN:</text>
<text x="87.3" y="195.4">Issued at:</text>
</g>
<g font-size="1">
<text x="115.1" y="129.3">ELEVATOR</text>
<text x="245.4" y="187.6">REFLECTED CEILING PLAN</text>
<text x="245.4" y="186.4">SECOND FLOOR</text>
</g>
</svg>
